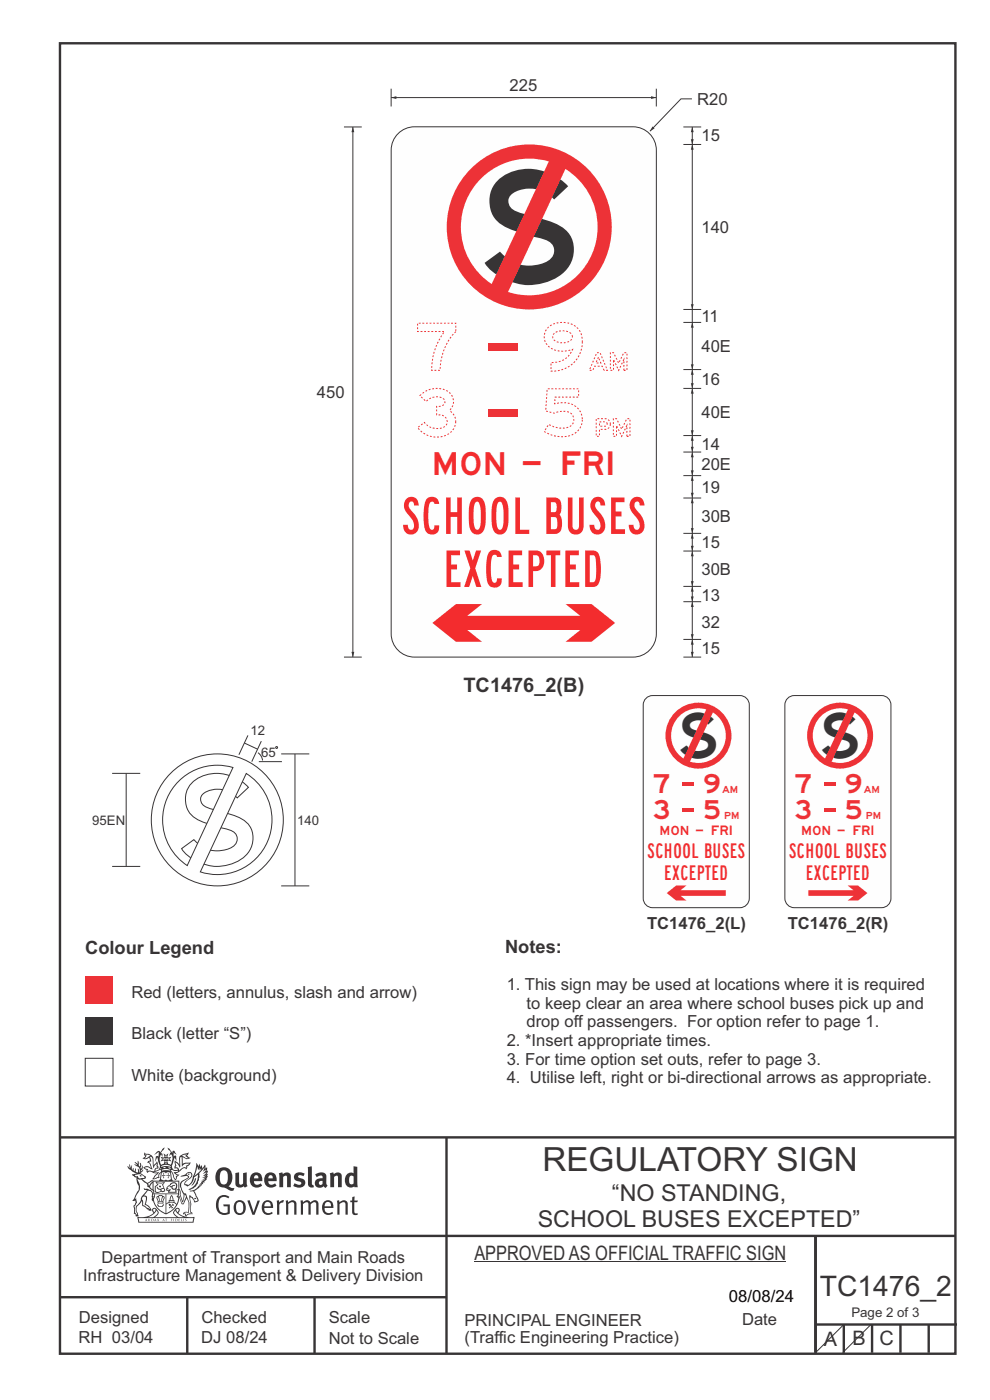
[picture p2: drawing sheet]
<svg xmlns="http://www.w3.org/2000/svg" width="210mm" height="297mm" viewBox="0 0 210 297" stroke-linecap="round" stroke-linejoin="round" font-family="sans-serif">
<path d="M12.7 9.2h190v278h-190z" fill="none" stroke="#373435" stroke-width=".51"/>
<path d="M18.1 207h5.9v5.9h-5.9z" fill-rule="evenodd" fill="#ed3237"/>
<path d="M18.1 215.8h5.9v5.8h-5.9z" fill-rule="evenodd" fill="#373435"/>
<path d="M59.6 159.9h6M62.6 159.9v28M26.8 164.1v19.7M59.6 187.9h6M18.1 224.5h5.9v5.9h-5.9z" fill="none" stroke="#373435" stroke-width=".21"/>
<path d="M37.9 165.7a11.6 11.6 0 0 1 11.5-2.9l-9.7 20.8a11.6 11.6 0 0 1-1.8-17.9zM52.2 164.1a11.6 11.6 0 0 1 4.4 14.7 11.6 11.6 0 0 1-14.1 6.2zM32.1 173.9a14 14 0 0 0 28 0 14 14 0 0 0-28 0z" fill-rule="evenodd" fill="#fefefe" stroke="#373435" stroke-width=".21"/>
<g fill="none" stroke="#373435" stroke-width=".21">
<path d="M51.8 157.6l2.8 1.3M52.6 156l-1.9 4.1M54.7 159.7l.8 .9 .2 .7M55.4 157.2l-2 4.4M23.8 164.1h5.9M54.9 161.6h4.9M23.8 183.8h5.9M179 281l-6 6M184.8 281l-6 6"/>
<circle cx="58.7" cy="158.6" r=".2"/>
</g>
<path d="M12.7 241.3h190M94.7 241.4v45.8M12.7 275.2h82M12.7 262.2h190.1M39.7 275.2v12M66.7 275.2v12M173 262.1v24.9M173 281h30M179 281v6M185 281v6M191 281v6M197 281v6" fill="none" stroke="#373435" stroke-width=".51"/>
<g fill="#373435">
<path d="M47 248.4a2.55 2.55 0 0 0 0 2.7l.3 .2a.81 .81 0 0 0 1-1v-.5a1.04 1.04 0 0 0-1.1-1.5zM46.3 248.1a1.82 1.82 0 0 1 2.1-.2 1.82 1.82 0 0 1 .9 1.8 2.29 2.29 0 0 1-.8 2l.7 .3h.5l-.2 .6a2.87 2.87 0 0 1-2-.7 2.12 2.12 0 0 1-1.7-3.1z" fill-rule="evenodd"/>
<path d="M49.9 248.9l.8-.2v2a.46 .46 0 0 0 .3 .6 .46 .46 0 0 0 .6-.3v-2.1l.7-.2v2.4l.2 .5-.5 .3-.3-.3a1.02 1.02 0 0 1-1.2 .3 1.02 1.02 0 0 1-.6-1.1z" fill-rule="evenodd"/>
<path d="M54 249.5l-.1 .5h.9a.49 .49 0 0 0-.2-.6 .49 .49 0 0 0-.6 .1zM53.4 249.1a1.34 1.34 0 0 1 1.6-.2 1.34 1.34 0 0 1 .6 1.5v.2h-1.7a.77 .77 0 0 0 .5 .8 .77 .77 0 0 0 .9-.4l.3 .5a1.59 1.59 0 0 1-2 .2 1.59 1.59 0 0 1-.5-2.1z" fill-rule="evenodd"/>
<path d="M57 249.5l-.1 .5h1a.49 .49 0 0 0-.2-.6 .49 .49 0 0 0-.7 .1zM56.4 249.1a1.34 1.34 0 0 1 1.6-.2 1.34 1.34 0 0 1 .7 1.5v.2h-1.8a.77 .77 0 0 0 .5 .8 .77 .77 0 0 0 .9-.4l.4 .5a1.59 1.59 0 0 1-2.1 .2 1.59 1.59 0 0 1-.5-2.1z" fill-rule="evenodd"/>
<path d="M59.2 248.9l.7-.2 .1 .4a.95 .95 0 0 1 1-.3 .95 .95 0 0 1 .7 .8v2.3h-.8v-2.3a.46 .46 0 0 0-.8 .1v2.2h-.8z" fill-rule="evenodd"/>
<path d="M62.6 249.1a1.75 1.75 0 0 1 2-.1l-.2 .5-.6-.2a.43 .43 0 0 0-.6 .3l.4 .3a1.04 1.04 0 0 1 1.2 1.1 1.04 1.04 0 0 1-1.4 1l-1.2-.4 .3-.6 1 .4 .4-.4a.88 .88 0 0 0-1-.5l-.4-.2-.1-.4z" fill-rule="evenodd"/>
<path d="M65.3 247.6l.8-.2 .1 3.8 .3 .2 .1 .4a.88 .88 0 0 1-1 0 .88 .88 0 0 1-.3-1z" fill-rule="evenodd"/>
<path d="M67.8 250.6a.43 .43 0 0 0-.1 .7 .43 .43 0 0 0 .7-.1v-.7zM66.8 249.1a1.7 1.7 0 0 1 2.4 .1v1.9l.3 .4-.4 .5-.5-.4a1.03 1.03 0 0 1-1.7-.1 1.03 1.03 0 0 1 .8-1.5h.7v-.4a.8 .8 0 0 0-1.2 .1z" fill-rule="evenodd"/>
<path d="M70 248.9l.7-.2 .1 .4a.95 .95 0 0 1 1-.3 .95 .95 0 0 1 .7 .8v2.3h-.8v-2.3a.46 .46 0 0 0-.8 .1v2.2h-.8z" fill-rule="evenodd"/>
<path d="M74.3 249.5a1.48 1.48 0 0 0 0 1.7h.5l.2-.1v-1.5l-.3-.2zM75 247.4l.8 .1 .1 4.4h-.7l-.1-.2a1.26 1.26 0 0 1-1.4 0 1.26 1.26 0 0 1-.5-1.3 1.29 1.29 0 0 1 .4-1.4 1.29 1.29 0 0 1 1.4-.1z" fill-rule="evenodd"/>
<path d="M46.4 253.9a1.72 1.72 0 0 1 2.3 0l-.3 .3a1.24 1.24 0 0 0-1.4-.2 1.24 1.24 0 0 0-.6 1.4 1.49 1.49 0 0 0 1.2 1.9l.7-.1v-1.3h-.8l-.1-.4h1.3v1.9a1.93 1.93 0 0 1-2.2 0 1.93 1.93 0 0 1-.7-2.2l.2-.8z" fill-rule="evenodd"/>
<path d="M50.4 255.1a1.65 1.65 0 0 0 .2 2.2 .99 .99 0 0 0 1-1.4 .78 .78 0 0 0-.4-.8 .78 .78 0 0 0-.8 0zM50 254.9a1.33 1.33 0 0 1 1.6-.1 1.33 1.33 0 0 1 .5 1.4 1.31 1.31 0 0 1-1.3 1.6 1.31 1.31 0 0 1-1.2-1.6v-.6z" fill-rule="evenodd"/>
<path d="M52.5 254.7l.4-.1 .9 2.6 .8-2.5h.5l-1.1 3h-.5z" fill-rule="evenodd"/>
<path d="M56.3 255.2l-.2 .7h1.3a.7 .7 0 0 0-.3-.8 .7 .7 0 0 0-.8 .1zM55.9 255a1.22 1.22 0 0 1 1.5-.2 1.22 1.22 0 0 1 .5 1.5h-1.8a.93 .93 0 0 0 .5 1 .93 .93 0 0 0 1.1-.2l.2 .3a1.43 1.43 0 0 1-1.8 .1 1.43 1.43 0 0 1-.6-1.7z" fill-rule="evenodd"/>
<path d="M58.7 254.7l.4-.1 .1 .5 .4-.4 .6-.1-.2 .5a.66 .66 0 0 0-.8 .7v1.9h-.4z" fill-rule="evenodd"/>
<path d="M60.6 254.7l.4-.1 .1 .5a.94 .94 0 0 1 1-.5 .94 .94 0 0 1 .8 .8v2.3h-.5l-.1-2.5a.81 .81 0 0 0-1.2 .3v2.2h-.4z" fill-rule="evenodd"/>
<path d="M63.7 254.7l.5-.1 .1 .5 .4-.3a.78 .78 0 0 1 1.1 .3 .9 .9 0 0 1 1-.5 .9 .9 0 0 1 .8 .8v2.3h-.5l-.1-2.5a.67 .67 0 0 0-1.1 .3v2.2h-.5v-2.4l-.4-.3-.7 .4v2.3h-.5z" fill-rule="evenodd"/>
<path d="M69 255.2l-.1 .7h1.3a.7 .7 0 0 0-.3-.8 .7 .7 0 0 0-.9 .1zM68.7 255a1.22 1.22 0 0 1 1.5-.2 1.22 1.22 0 0 1 .5 1.5h-1.8a.93 .93 0 0 0 .4 1 .93 .93 0 0 0 1.2-.2l.1 .3a1.44 1.44 0 0 1-1.7 .1 1.44 1.44 0 0 1-.6-1.7z" fill-rule="evenodd"/>
<path d="M71.4 254.7l.5-.1 .1 .5a.94 .94 0 0 1 1-.5 .94 .94 0 0 1 .8 .8v2.3h-.5l-.1-2.5a.81 .81 0 0 0-1.2 .3v2.2h-.4z" fill-rule="evenodd"/>
<path d="M74.7 253.9l.5-.1v.9h.7l-.1 .3h-.6v2.2l.1 .2h.5l.1 .3a.75 .75 0 0 1-1.2-.6v-2.1h-.4v-.3h.4z" fill-rule="evenodd"/>
<path d="M30.8 244.9l1.1 .3-.9 .5h-.4l.6-.5zM31.8 245.4h.2a2.44 2.44 0 0 1 .4 1.9l.1 .5 .7-1-.1 .6 .3 .3a.57 .57 0 0 0-.6 .7l-1-.1-.5 .2 .2-.5-.8-.3 .7-.1 .9 .5 .1-.1-.6-1.3-.2-.2h.5zM30.7 244.4l-.1 .5 .2 .4-.6 .4a1.04 1.04 0 0 0 1.4-.1l.2 .6-.3 .1-.2 .4a.94 .94 0 0 1 .8 1.1l-.2-.1a1.16 1.16 0 0 0-1.5-.1l.3 .4 .4 .2 .1 .5 .2 .1 .1-.2a.94 .94 0 0 1 1.1 .2l.8 .1-1.2 1.2a1.13 1.13 0 0 0 1.2-.2l.4-.1-.1-.4 .5-.8a.83 .83 0 0 0-.6 1.1l-.3-.1-.7 .4 1.1-1.4-.5 .1-.5-.1 1.3-.5-.1-.1-.9 .4v-.3l.2-.2 .3 .1 .1-.3-.2-.4v-.6l-.1-.4-.7 1v-.7a1.42 1.42 0 0 0-1.6-1.8z" fill-rule="evenodd"/>
<path d="M38.5 245.2l.5-.2 .7-.1-.6 .3 .8 .5h-.3zM38.3 245.5l.2-.1 .1 2a1.69 1.69 0 0 1 1.6-.6l-.8 .5 .1 .5a1.1 1.1 0 0 0-1.5 .6l-.1-.5-.2-.2h-.5l.3-.4-.3-.7a1.42 1.42 0 0 1 .8 1.1l.2-.1zM37.1 246.2l.1 1-.2 .3 .1 .4h.5l.1 .2a.96 .96 0 0 1-1.1-.1l-.1 .1a1.06 1.06 0 0 0 1.3 .2v.1a.72 .72 0 0 1-1 .2l.3 .5 .6 .2-.4 .2-.1 .6-.2-.3-.4-1.1-.4-.4 .4 .9a1.54 1.54 0 0 0 .7 1.2l.2-.3a.58 .58 0 0 1 .4-.8l.2-.1h-.3l-.5-.3 .9-.5a.93 .93 0 0 1 1.2-.5v.2l.2-.2 .1-.5a.99 .99 0 0 0 .7-.8l-1.3 .1-.3 .2-.1-1.4 .9 .4 .9-.3h-.4l-.5-.4 .4-.7-.6 .2a1.46 1.46 0 0 0-1.4 2.1v.4l-.2-.4z" fill-rule="evenodd"/>
<path d="M35.6 248.9l.2 .1-.1 .3 .4 .1h-.4v.6l-.1-.6h-.3l.3-.1z" fill-rule="evenodd"/>
<path d="M34.6 248.9l.2 .1v.3l.3 .1h-.3l-.1 .6v-.6h-.4l.4-.1z" fill-rule="evenodd"/>
<path d="M34.3 248.8a.57 .57 0 0 1 .9 .2 .57 .57 0 0 1 .9-.2l.2 1.4h-.2a.57 .57 0 0 1-.9 0 .69 .69 0 0 1-1.1 0zM34.2 248.1l-.3 2.1-.2 .4h3l-.2-.4-.3-2.1h-.2v.2l-.8-.1-.8 .1v-.2z" fill-rule="evenodd"/>
<path d="M34.2 252.4a.3 .3 0 0 0 .6 0 .3 .3 0 0 0-.6 0zM33.3 250.9l.3 .3-.3 .4a.79 .79 0 0 0 0 1.3l.8-.2-.1-.3a.55 .55 0 0 1-.7-.6l.1-.1 .2 .3 .3 .2 .8-.2-.4-.7 .4-.4-.7 .2zM33 250.7l1.1 .2 .9-.2-.4 .6 .4 1.2a.56 .56 0 0 1-.8 .3l-.2 .1a.73 .73 0 0 1-.9 .1 .73 .73 0 0 1-.3-1v-.4l.6-.4z" fill-rule="evenodd"/>
<path d="M35.6 251.8l.7-.4a.58 .58 0 0 1 1-.1 .58 .58 0 0 1-.4 .9l-.3-.3a.43 .43 0 0 1 .6-.4 .57 .57 0 0 0-.8 .2l-.2-.1-.3 .1 .4 .2a.55 .55 0 0 0 .9 .4v.5h-1.3l.3-.4-.1-.1-.6 .1 .2-.3-.2-.1zM35.4 251.8l-.1 .2a.39 .39 0 0 0 .2 .6h.3l-.2 .4h1.9l-.1-.8a.86 .86 0 0 0-.1-1.3 .86 .86 0 0 0-1.3 .4z" fill-rule="evenodd"/>
<path d="M36 254.8h.8v.2h-.8zM36.4 253.8l.2 .8h-.4zM36.4 253.5l-.3 .5-.1 .6h-.2v.4l-.7 .4 .2 .1a1.48 1.48 0 0 1 2.1 .2l.2-.1-.6-.5v-.5h-.2l-.1-.6z" fill-rule="evenodd"/>
<path d="M35.8 255.4l.4 .1 .1 .3 .3-.2-.2-.2a.38 .38 0 0 1 .5 .5l-.2-.2-.3 .2 .3 .2-.3 .3-.1-.4-.4 .4-.1-.2 .4-.3-.1-.1-.2 .1z" fill-rule="evenodd"/>
<path d="M34.5 254h.2v.2l-.2 .6h-.2zM33.6 255.3h.9v.2a.55 .55 0 0 1-.8 .4v-.2l-.2-.1zM33.4 254h.2l.2 .8h-.2zM33.6 255l.8-.1 .1 .2h-.8zM33.8 253.7h.5l-.2 1.1h-.1zM33.3 253.8l-.1 .3 .3 1.1a.48 .48 0 0 0-.1 .6 .48 .48 0 0 0 .5 .2h.5a.49 .49 0 0 0 .2-.8l.3-1.1-.1-.3a1.42 1.42 0 0 0-1.5 0z" fill-rule="evenodd"/>
<path d="M33.7 251.5l.4 .1 .1 .3h-.3z" fill-rule="evenodd"/>
<path d="M41.3 250.1l.3-.2-.2 .8-.6 .8h-.2l.5-.7z" fill-rule="evenodd"/>
<path d="M39.7 249l.3-.2 .5 .2a.88 .88 0 0 1-.6 1.1 1.22 1.22 0 0 0-.8 1.3l.5 .2a.72 .72 0 0 0 .9-.4l.5-.8 .2-.6 .8-.6v.2a2.85 2.85 0 0 1-2 2.9l.1 .1a2.13 2.13 0 0 0 1.9-1.5v-.3a2.01 2.01 0 0 0 .3-1.7l1.1-1.3-.4 1 .7-.5-.7 1 .8-.4-.8 .8 .7-.2-.9 .6 .8-.1-.8 .4h.7l-.8 .3 .3 .2h-.4l.2 .3h-.4l.2 .3h-.4l.1 .2h-.1a2.16 2.16 0 0 1-2 1.1l.1 .2 .4-.1a.76 .76 0 0 1 .7 .8l.5 1.2-.6 .2a1.45 1.45 0 0 0-1.1-1.3l.2 1.8-.1 1.8 .4 .3a1.07 1.07 0 0 0-1.2 .4v-.3l-.5-.2a.87 .87 0 0 1 1.1-.1v-.7a4.4 4.4 0 0 0-.6-3.1l-.1-.3h-.2a2.16 2.16 0 0 1-.7-2.2l.3-.4 1.2-.7a.55 .55 0 0 0-.4-.8zM37.8 252.4a.76 .76 0 0 1 .3 1.1l.6 1.6 .4-1.7 .2 .1a.61 .61 0 0 1-.1 .9l-.3 .8-.2 .1-.7-1.6-.3 .1a1.18 1.18 0 0 0 .1-1.4zM41.8 247.5l.2 .7 .3-.5v.6l.4-.5a1.9 1.9 0 0 1-1.2 1.4l-.3 .3zM38.2 249.6l1.4-.2 .2 .2v.3l-.5 .2a1.26 1.26 0 0 0-.9 1.9l.2 .7a1.84 1.84 0 0 1 .1 2.1l-.4-1.4a.96 .96 0 0 0-.4-1.2l-.4 .2a.78 .78 0 0 1 0 1.3l.1 .3h.4l.4 1.1a.38 .38 0 0 0 .2 .4 .38 .38 0 0 0 .4-.1l.6-1.2a2.94 2.94 0 0 1 .4 2.5l-.1 .4h-.8l-.3 .4v.2l.4-.1 .1 .4 .2 .1a1.02 1.02 0 0 1 1.3-.5v-.4l-.3-.1 .1-1.8-.3-1.3h.1a1.14 1.14 0 0 1 .8 1 .63 .63 0 0 0 .8-.2 .63 .63 0 0 0-.2-.9l-.6-1.2 .9-.6 .2-.4h.3l-.1-.2h.4l-.1-.3h.3l-.1-.3 .5-.1-.2-.2 .6-.4v-.2h-.2l.4-.5h-.3l.3-.5-.4 .1 .4-.5v-.3l-.3 .2 .2-.7-.1-.2-.4 .3v-.8l-.6 .8-.2-.8-.2 .5-.3-.7-.1 .6-.5-.8-.1 1.4-.6 1.8a1.81 1.81 0 0 1-1 1.5l-.6-.2a1.75 1.75 0 0 1 1.1-1.2 .75 .75 0 0 0 .1-1.3 .75 .75 0 0 0-1.2 .4z" fill-rule="evenodd"/>
<path d="M41.2 254.1h.3l.2 .2-.4 .1z" fill-rule="evenodd"/>
<path d="M29.4 258.4h11.6l-.1 .8h-11.4zM31.3 258.2l.5-.1a2.48 2.48 0 0 0 1.4-1.3l.3 .5-.5 .6-.5 .3zM32.5 256.6l.3-.2 .2 .1-.3 .7zM37.2 256.8a2.65 2.65 0 0 0 1.8 1.4h-1.1l-.5-.3-.5-.6zM37.4 256.5l.2-.1 .3 .2-.3 .6zM29.2 258.2l.1 1.2h11.8l.2-1.1-.2-.1a4.1 4.1 0 0 1-3.3-.9l.3-.4-.1-.6a1.06 1.06 0 0 0-1.3 1l.2 .4 .6 .5h-4.7l.3-.1a.84 .84 0 0 0 .6-.8 .84 .84 0 0 0-.5-.8l-.3-.2h-.5l-.1 .6 .3 .4a4.2 4.2 0 0 1-3.4 .9z" fill-rule="evenodd"/>
<path d="M31 258.7l.1 .2h-.2zM31 258.5l-.3 .6 .4-.2 .2 .2z" fill-rule="evenodd"/>
<path d="M31.3 258.6h.3v.4a.25 .25 0 0 0 .2-.1 .25 .25 0 0 0-.1-.3h.1a.29 .29 0 0 1 0 .4 .29 .29 0 0 1-.4 0 .29 .29 0 0 1 0-.4z" fill-rule="evenodd"/>
<path d="M32.2 258.6a.22 .22 0 0 1 .3 .2 .22 .22 0 0 1-.3 .2zM32 258.6l.1 .4a.33 .33 0 0 0 .4 0 .33 .33 0 0 0 0-.4 .33 .33 0 0 0-.5 0z" fill-rule="evenodd"/>
<path d="M32.9 258.7l.1 .2h-.2zM32.9 258.5l-.2 .6 .3-.2 .2 .2z" fill-rule="evenodd"/>
<path d="M33.3 258.6h.2l.1 .1 .2-.1-.2 .2 .2 .3-.3-.3-.1 .3h-.1l.2-.3z" fill-rule="evenodd"/>
<path d="M34.7 258.7l.1 .2h-.2zM34.7 258.5l-.3 .6 .4-.2 .2 .2z" fill-rule="evenodd"/>
<path d="M35 258.5h.5l-.2 .1v.5h-.2l.1-.5z" fill-rule="evenodd"/>
<path d="M36.2 258.6l.3-.1-.1 .1v.2h.1h-.1v.3h-.2z" fill-rule="evenodd"/>
<path d="M36.7 258.6h.2v.5h-.2z" fill-rule="evenodd"/>
<path d="M37.3 258.6a.22 .22 0 0 1 .3 .2 .22 .22 0 0 1-.3 .2zM37.1 258.6v.4a.33 .33 0 0 0 .5 0 .33 .33 0 0 0 0-.4 .33 .33 0 0 0-.5 0z" fill-rule="evenodd"/>
<path d="M37.8 258.6l.4-.1-.2 .1v.2h.1h-.1v.2l.2 .1h-.4z" fill-rule="evenodd"/>
<path d="M38.4 258.6h.2l-.1 .4 .2 .1h-.3z" fill-rule="evenodd"/>
<path d="M38.9 258.6h.2v.5h-.2z" fill-rule="evenodd"/>
<path d="M39.3 258.6h.2h-.1l.2 .3-.2 .2-.1-.1v-.1l.2 .1z" fill-rule="evenodd"/>
<path d="M34.2 247.4a1.51 1.51 0 0 1 2 .2 2.67 2.67 0 0 0-2.1 0zM35.7 247.6l.4 .1 .1 .3-.4-.1zM34.6 247.6h.5l.1 .2h-.4zM34 247.8l.3 .2h-.3zM34.9 246.9l.3-.2 .3 .2zM34.9 245.6l.2 .1v.3h-.2zM35 245.1l.2 .2 .2-.2-.1 .3h-.2zM35.1 246.3h.2l.1 .4-.2-.2-.2 .2zM35.3 245.7l.2-.1v.4h-.2zM34.4 245.7h.3l.1 .3-.4 .1 .2-.2zM35.7 245.7h.3l-.2 .2 .2 .2-.4-.1zM32.7 244.9l1-.5-.1 1-.2-.2-.3 .2-.3 1.1 .5-1 .3 .9a1.84 1.84 0 0 1 .2 1.7l.4 .1a2.48 2.48 0 0 1 2.2 0l.2-.2-.2-.7 .7-1.8 .4 .7-.2-1-.2-.1-.2 .3v-.9l.6 .4-.6-.8-.3 .1-.1 .4-.5-.9-.5-.3 .2 .5 .6 .5-.5 .8 .4-.4a2.06 2.06 0 0 1 0 2.3l-.5-.2-.2-.6 .1-.1 .8 .2-.4-.5 .4-.5-.7 .2-.2-.2 .2-.7-.5 .4-.5-.4 .2 .7-.2 .2-.7-.2 .4 .5-.4 .5 .8-.2 .1 .1-.2 .6-.5 .2a2.02 2.02 0 0 1 0-2.2l.3 .5-.1-.7-.3-.1 .8-1.2-.4 .3-.5 .8-.2-.3a.8 .8 0 0 0-.8 .5z" fill-rule="evenodd"/>
<path d="M29.2 250.1l.3 .1a.61 .61 0 0 1 .8 .4l.3 .2a.8 .8 0 0 1 .6 1l.4 .1 .5 .5a1 1 0 0 1 .5 1.1l-.1 .7v-.5h-.1a.96 .96 0 0 0-.8-1.3l-.2-.2h-.7l-.1-.1-.1 .1 .1 .3h.6l-1.2 1.3-.2 1-.4 .6a1.33 1.33 0 0 0-.5 1.8l.2 .5a1.26 1.26 0 0 1-.5-1.5l-.1-.3a1.56 1.56 0 0 0 .4-1.7l-.3 .2 .2-.5a3.2 3.2 0 0 0 .7-3zM30.4 253.9h.4a2.06 2.06 0 0 1-.1 1.6l.7 .5 .4 .4-.6-.1-.8-.6-.1-.9a.51 .51 0 0 1 .1-.9zM28.6 249.3a1.52 1.52 0 0 1 2.1 .5l-1.1 .2-.2-.1-.1-.4h-.5zM27.5 247v.8l-.3-.4h-.1a3.1 3.1 0 0 0 1.9 1.6l-1 .1 .5 .6 .5 .1 .1 1.1a1.84 1.84 0 0 1-.3 2.5l-.4 .9-.3 .4 .2 .1 .4-.1 .1 .4-.2 .5-.3 .2 .1 1.7h.2l.3 .5 .1 .1 .4-.1-.1-.5a1.3 1.3 0 0 1-.1-1.7l.9-1 .1 1.1 .6 .2 .5 .5 .1-.1 .2 .3h.5a1.85 1.85 0 0 0-1.2-1.4l.1-.3a1.39 1.39 0 0 0 0-1.4l-.5-.1 .5-.5a.66 .66 0 0 1 .9-.4 .66 .66 0 0 1 .3 .9l-.1 .4 .2-.1v.2l-.1 .3 .2 .5 .1-.3a2.24 2.24 0 0 0 .1-2.2 .73 .73 0 0 1-.7-.7 .73 .73 0 0 1 .6-.7v-.2a.94 .94 0 0 0-.9 .8 .48 .48 0 0 1-.1-.6 .48 .48 0 0 1 .5-.2l.5-.3a.51 .51 0 0 0-.8 .2l-.5 .2-1-.8h.6l.2-.5-1.2-.7 .5-.5v-.3l-.5 .4 .1-.2a.69 .69 0 0 0 .2-1v.4l-.2 .3v-1.1l-.3-.2 .1 .6-.1 .2-.4-1.3v.7l-.6-.4 .5 .7-.6-.2 .3 .3a1 1 0 0 1 .7 1.4l-.2-.8v.9l-.5-.2v-.8l-.2 .7-.2-.1-.1-.6-.2 .4-.2-.2 .1-.7-.2 .5z" fill-rule="evenodd"/>
<path d="M29.6 249.4l.2-.1 .3 .2z" fill-rule="evenodd"/>
<path d="M32.4 250.5h5.6v2l-.2-.1v-1.7h-5.2v2.5h5.2v-.8l.1 .2-.1 1.1v-.3h-2.5v4a4.1 4.1 0 0 0 2.6-3.6l.1-.1a4 4 0 0 1-2.8 3.9 4.2 4.2 0 0 1-2.8-4.7l.1 1.2 .1-.1a3.8 3.8 0 0 0 2.5 3.4v-4h-2.5l-.2-.9z" fill-rule="evenodd"/>
<circle cx="40" cy="249.1" r=".17"/>
</g>
<path d="M146.8 135.7v3.7M100.6 267.7h66.2" fill="none" stroke="#373435" stroke-width=".21"/>
<g fill="#373435">
<path d="M146.8 135.7l.3 1.1h-.6z"/>
<path d="M146.5 138.3h.6l-.3 1.1z"/>
</g>
<path d="M146.8 127.6v8" fill="none" stroke="#373435" stroke-width=".21"/>
<g fill="#373435">
<path d="M146.8 127.6l.3 1.2h-.6z"/>
<path d="M146.5 134.5h.6l-.3 1.1z"/>
</g>
<path d="M146.8 95.9v5" fill="none" stroke="#373435" stroke-width=".21"/>
<g fill="#373435">
<path d="M146.8 95.9l.3 1.1h-.6z"/>
<path d="M146.5 99.8h.6l-.3 1.1z"/>
</g>
<path d="M146.8 82.4v10" fill="none" stroke="#373435" stroke-width=".21"/>
<g fill="#373435">
<path d="M146.8 82.4l.3 1.1h-.6z"/>
<path d="M146.5 91.3h.6l-.3 1.1z"/>
</g>
<path d="M146.8 30.6v35.1" fill="none" stroke="#373435" stroke-width=".21"/>
<g fill="#373435">
<path d="M146.8 30.6l.3 1.2h-.6z"/>
<path d="M146.5 64.5h.6l-.3 1.2z"/>
</g>
<path d="M83 20.7h56.2" fill="none" stroke="#373435" stroke-width=".21"/>
<g fill="#373435">
<path d="M83 20.7l1.1-.3v.6z"/>
<path d="M138.1 20.4l1.1 .3-1.1 .3z"/>
</g>
<path d="M146.8 78.4v4" fill="none" stroke="#373435" stroke-width=".21"/>
<g fill="#373435">
<path d="M146.8 78.4l.3 1.1h-.6z"/>
<path d="M146.5 81.3h.6l-.3 1.1z"/>
</g>
<path d="M146.8 26.9v3.7" fill="none" stroke="#373435" stroke-width=".21"/>
<g fill="#373435">
<path d="M146.8 26.9l.3 1.1h-.6z"/>
<path d="M146.5 29.5h.6l-.3 1.1z"/>
</g>
<path d="M139.2 18.8v3.8M145 30.6h3.7M145 26.9h3.7M146.8 21h-2.4l-6.5 6.8M145 65.7h3.7M145 95.9h3.7M145 92.4h3.7M145 82.4h3.7M145 135.6h3.7M145 127.6h3.7M145 124.4h3.7" fill="none" stroke="#373435" stroke-width=".21"/>
<path d="M138.4 26.8l.5 .4-1 .6z" fill="#373435"/>
<path d="M146.8 100.9v4.7" fill="none" stroke="#373435" stroke-width=".21"/>
<g fill="#373435">
<path d="M146.8 100.9l.3 1.1h-.6z"/>
<path d="M146.5 104.5h.6l-.3 1.1z"/>
</g>
<path d="M146.8 92.4v3.5M145 105.7h3.7M145 100.9h3.7" fill="none" stroke="#373435" stroke-width=".21"/>
<g fill="#373435">
<path d="M146.8 92.4l.3 1.1h-.6z"/>
<path d="M146.5 94.8h.6l-.3 1.1z"/>
</g>
<path d="M146.8 68.4v10" fill="none" stroke="#373435" stroke-width=".21"/>
<g fill="#373435">
<path d="M146.8 68.4l.3 1.1h-.6z"/>
<path d="M146.5 77.3h.6l-.3 1.1z"/>
</g>
<path d="M145 78.4h3.7M145 68.4h3.7M146.8 65.7v2.7M146.8 124.4v3.2" fill="none" stroke="#373435" stroke-width=".21"/>
<g fill="#373435">
<path d="M146.8 124.4l.3 1.1h-.6z"/>
<path d="M146.5 126.5h.6l-.3 1.1z"/>
</g>
<path d="M84.1 28.7a5 5 0 0 1 3.8-1.8h46.4a5 5 0 0 1 4.9 5v102.5a5 5 0 0 1-4.9 5h-46.4a5 5 0 0 1-4.9-5v-102.5a4.9 4.9 0 0 1 1.1-3.2z" fill-rule="evenodd" fill="#fefefe" stroke="#373435" stroke-width=".21"/>
<path d="M146.8 116.9v7.5" fill="none" stroke="#373435" stroke-width=".21"/>
<g fill="#373435">
<path d="M146.8 116.9l.3 1.1h-.6z"/>
<path d="M146.5 123.3h.6l-.3 1.1z"/>
</g>
<path d="M145 116.9h3.7M145 113.2h3.7M146.8 113.2v3.7" fill="none" stroke="#373435" stroke-width=".21"/>
<g fill="#373435">
<path d="M146.8 113.2l.3 1.1h-.6z"/>
<path d="M146.5 115.8h.6l-.3 1.1z"/>
</g>
<path d="M146.8 105.6v7.5" fill="none" stroke="#373435" stroke-width=".21"/>
<g fill="#373435">
<path d="M146.8 105.6l.3 1.2h-.6z"/>
<path d="M146.5 112h.6l-.3 1.1z"/>
</g>
<path d="M145 139.4h3.7" fill="none" stroke="#373435" stroke-width=".21"/>
<path d="M102 37.9a14.5 14.5 0 0 1 14.4-3.6l-12.1 26a14.5 14.5 0 0 1-2.3-22.4zM119.9 35.8a14.5 14.5 0 0 1 5.5 18.5 14.5 14.5 0 0 1-17.6 7.6zM94.8 48.1a17.5 17.5 0 0 0 35 0 17.5 17.5 0 0 0-35 0z" fill-rule="evenodd" fill="#ed3237"/>
<path d="M83 18.8v3.8M74.9 26.9v112.5" fill="none" stroke="#373435" stroke-width=".21"/>
<g fill="#373435">
<path d="M74.8 26.9l.4 1.1h-.7z"/>
<path d="M74.5 138.3h.7l-.4 1.1z"/>
</g>
<path d="M73 26.9h3.7M73 139.4h3.7" fill="none" stroke="#373435" stroke-width=".21"/>
<path d="M91.7 132.1l5-4h5.5l-3.1 2.5h24l-3.1-2.5h5.5l5 4-5 4h-5.5l3.1-2.5h-24l3.1 2.5h-5.5z" fill-rule="evenodd" fill="#f32c2e"/>
<g fill="#ed3237">
<path d="M103.6 72.7h6.3v1.7h-6.3z" fill-rule="evenodd"/>
<path d="M103.6 86.7h6.3v1.7h-6.3z" fill-rule="evenodd"/>
</g>
<path d="M167.1 148.1l.8-.5h.6h18.5a1.99 1.99 0 0 1 2 1.9v41.1a1.99 1.99 0 0 1-2 2h-18.5a1.99 1.99 0 0 1-2-2v-41.1l.1-.5z" fill-rule="evenodd" fill="#fefefe" stroke="#373435" stroke-width=".21"/>
<g fill="#ed3237">
<path d="M171.5 188.9h9.6l-1.3-1h2.2l2 1.6-2 1.6h-2.2l1.3-1h-9.6z" fill-rule="evenodd"/>
<path d="M174.1 152a5.8 5.8 0 0 1 5.8-1.5l-4.9 10.4a5.8 5.8 0 0 1-.9-8.9zM181.3 151.1a5.8 5.8 0 0 1 2.2 7.4 5.8 5.8 0 0 1-7.1 3.1zM171.2 156.1a7 7 0 0 0 14 0 7 7 0 0 0-14 0z" fill-rule="evenodd"/>
<path d="M174.7 165.9h2.5v.7h-2.5z" fill-rule="evenodd"/>
<path d="M174.7 171.5h2.5v.7h-2.5z" fill-rule="evenodd"/>
</g>
<path d="M137 148.1l.9-.5h.5h18.6a1.99 1.99 0 0 1 1.9 1.9v41.1a1.99 1.99 0 0 1-1.9 2h-18.6a1.99 1.99 0 0 1-2-2v-41.1l.1-.5z" fill-rule="evenodd" fill="#fefefe" stroke="#373435" stroke-width=".21"/>
<g fill="#ed3237">
<path d="M141.4 189.5l2-1.6h2.2l-1.2 1h9.6v1.2h-9.6l1.2 1h-2.2z" fill-rule="evenodd"/>
<path d="M144.1 152a5.8 5.8 0 0 1 5.7-1.5l-4.8 10.4a5.8 5.8 0 0 1-.9-8.9zM151.2 151.1a5.8 5.8 0 0 1 2.2 7.4 5.8 5.8 0 0 1-7 3.1zM141.2 156.1a7 7 0 0 0 14 0 7 7 0 0 0-14 0z" fill-rule="evenodd"/>
<path d="M144.7 165.9h2.5v.7h-2.5z" fill-rule="evenodd"/>
<path d="M144.7 171.5h2.5v.7h-2.5z" fill-rule="evenodd"/>
</g>
<text font-size="23.8" fill="#373435" x="102.8" y="60">S</text>
<text font-size="19" fill="#373435" x="38.5" y="183.4">S</text>
<g font-size="13.9" fill="#ed3237">
<text x="88.2" y="78.6">7</text>
<text x="114.7" y="78.6">9</text>
<text x="87.9" y="92.6">3</text>
<text x="114.7" y="92.5">5</text>
</g>
<g font-size="10.8" fill="#f32c2e">
<text x="85.1" y="113.3">SCHOOL BUSES</text>
<text x="93.9" y="124.5">EXCEPTED</text>
</g>
<g font-size="9.5" fill="#373435">
<text x="144.4" y="160.8">S</text>
<text x="174.4" y="160.8">S</text>
</g>
<text font-size="7.1" fill="#373435" x="115.1" y="248.5">REGULATORY SIGN</text>
<text font-size="6.9" fill="#f32c2e" x="118.8" y="100.8">FRI</text>
<text font-size="6.7" fill="#f32c2e" x="91.6" y="100.7">MON</text>
<text font-size="6" fill="#373435" x="173.9" y="275">TC1476_2</text>
<g font-size="5.6" fill="#ed3237">
<text x="138.4" y="173.8">3</text>
<text x="138.5" y="168.2">7</text>
<text x="149.1" y="173.8">5</text>
<text x="149.2" y="168.2">9</text>
<text x="168.5" y="173.8">3</text>
<text x="168.6" y="168.2">7</text>
<text x="179.2" y="173.8">5</text>
<text x="179.2" y="168.2">9</text>
</g>
<g font-size="5.2" fill="#ed3237">
<text x="124.9" y="78.6">AM</text>
<text x="126" y="92.6">PM</text>
</g>
<text font-size="5" fill="#f32c2e" x="111" y="100.2">-</text>
<g font-size="4.9" fill="#373435">
<text x="129.8" y="254.8">“NO STANDING,</text>
<text x="114.1" y="260.3">SCHOOL BUSES EXCEPTED”</text>
</g>
<g font-size="4.3" fill="#f32c2e">
<text x="137.3" y="182.1">SCHOOL BUSES</text>
<text x="167.3" y="182.1">SCHOOL BUSES</text>
<text x="140.8" y="186.6">EXCEPTED</text>
<text x="170.8" y="186.6">EXCEPTED</text>
</g>
<g font-size="4.2" fill="#373435">
<text x="98.3" y="146.8">TC1476_2(B)</text>
<text x="100.6" y="267.2">APPROVED AS OFFICIAL TRAFFIC SIGN</text>
<text x="174.7" y="285.6">A</text>
<text x="180.8" y="285.4">B</text>
<text x="186.6" y="285.4">C</text>
</g>
<g font-size="3.9" fill="#373435">
<text x="18.1" y="202.4">Colour Legend</text>
<text x="107.1" y="202.2">Notes:</text>
</g>
<text font-size="3.6" x="154.6" y="276.2">08/08/24</text>
<g font-size="3.5" fill="#373435">
<text x="108.1" y="19.3">225</text>
<text x="147.9" y="22.3">R20</text>
<text x="148.8" y="30">15</text>
<text x="148.8" y="49.4">140</text>
<text x="148.8" y="68.3">11</text>
<text x="148.8" y="74.6">40E</text>
<text x="148.8" y="81.6">16</text>
<text x="67.2" y="84.4">450</text>
<text x="148.8" y="88.6">40E</text>
<text x="148.8" y="95.4">14</text>
<text x="148.8" y="99.7">20E</text>
<text x="148.8" y="104.5">19</text>
<text x="148.8" y="110.7">30B</text>
<text x="148.8" y="116.2">15</text>
<text x="148.8" y="121.9">30B</text>
<text x="148.8" y="127.5">13</text>
<text x="148.8" y="133.2">32</text>
<text x="148.8" y="138.7">15</text>
<text x="137.3" y="197.1">TC1476_2(L)</text>
<text x="167.1" y="197.1">TC1476_2(R)</text>
<text x="27.9" y="211.8">Red (letters, annulus, slash and arrow)</text>
<text x="107.5" y="210.1">1. This sign may be used at locations where it is required</text>
<text x="111.7" y="214">to keep clear an area where school buses pick up and</text>
<text x="27.9" y="220.5">Black (letter “S”)</text>
<text x="107.5" y="221.9">2. *Insert appropriate times.</text>
<text x="111.7" y="218">drop off passengers. For option refer to page 1.</text>
<text x="107.5" y="225.9">3. For time option set outs, refer to page 3.</text>
<text x="27.9" y="229.2">White (background)</text>
<text x="107.5" y="229.8">4. Utilise left, right or bi-directional arrows as appropriate.</text>
<text x="21.6" y="267.9">Department of Transport and Main Roads</text>
<text x="17.7" y="271.8">Infrastructure Management &amp; Delivery Division</text>
<text x="16.7" y="280.6">Designed</text>
<text x="42.7" y="280.6">Checked</text>
<text x="69.7" y="280.6">Scale</text>
<text x="98.5" y="281.3">PRINCIPAL ENGINEER</text>
<text x="157.4" y="281.2">Date</text>
<text x="16.7" y="284.8">RH 03/04</text>
<text x="42.7" y="284.8">DJ 08/24</text>
<text x="69.7" y="285.2">Not to Scale</text>
<text x="98.5" y="284.8">(Traffic Engineering Practice)</text>
</g>
<g font-size="2.8" fill="#373435">
<text x="53.1" y="155.9">12</text>
<text x="55.4" y="160.6">65</text>
<text x="19.6" y="174.9">95EN</text>
<text x="63" y="174.9">140</text>
<text x="180.6" y="279.4">Page 2 of 3</text>
</g>
<g font-size="2.8" fill="#f32c2e">
<text x="150.8" y="177.1">FRI</text>
<text x="180.8" y="177.1">FRI</text>
</g>
<g font-size="2.7" fill="#f32c2e">
<text x="139.9" y="177.1">MON</text>
<text x="169.9" y="177.1">MON</text>
</g>
<g font-size="2.1" fill="#ed3237">
<text x="153.2" y="168.2">AM</text>
<text x="153.6" y="173.8">PM</text>
<text x="183.2" y="168.2">AM</text>
<text x="183.7" y="173.8">PM</text>
</g>
<g font-size="2" fill="#f32c2e">
<text x="147.7" y="176.9">-</text>
<text x="177.7" y="176.9">-</text>
</g>
</svg>
